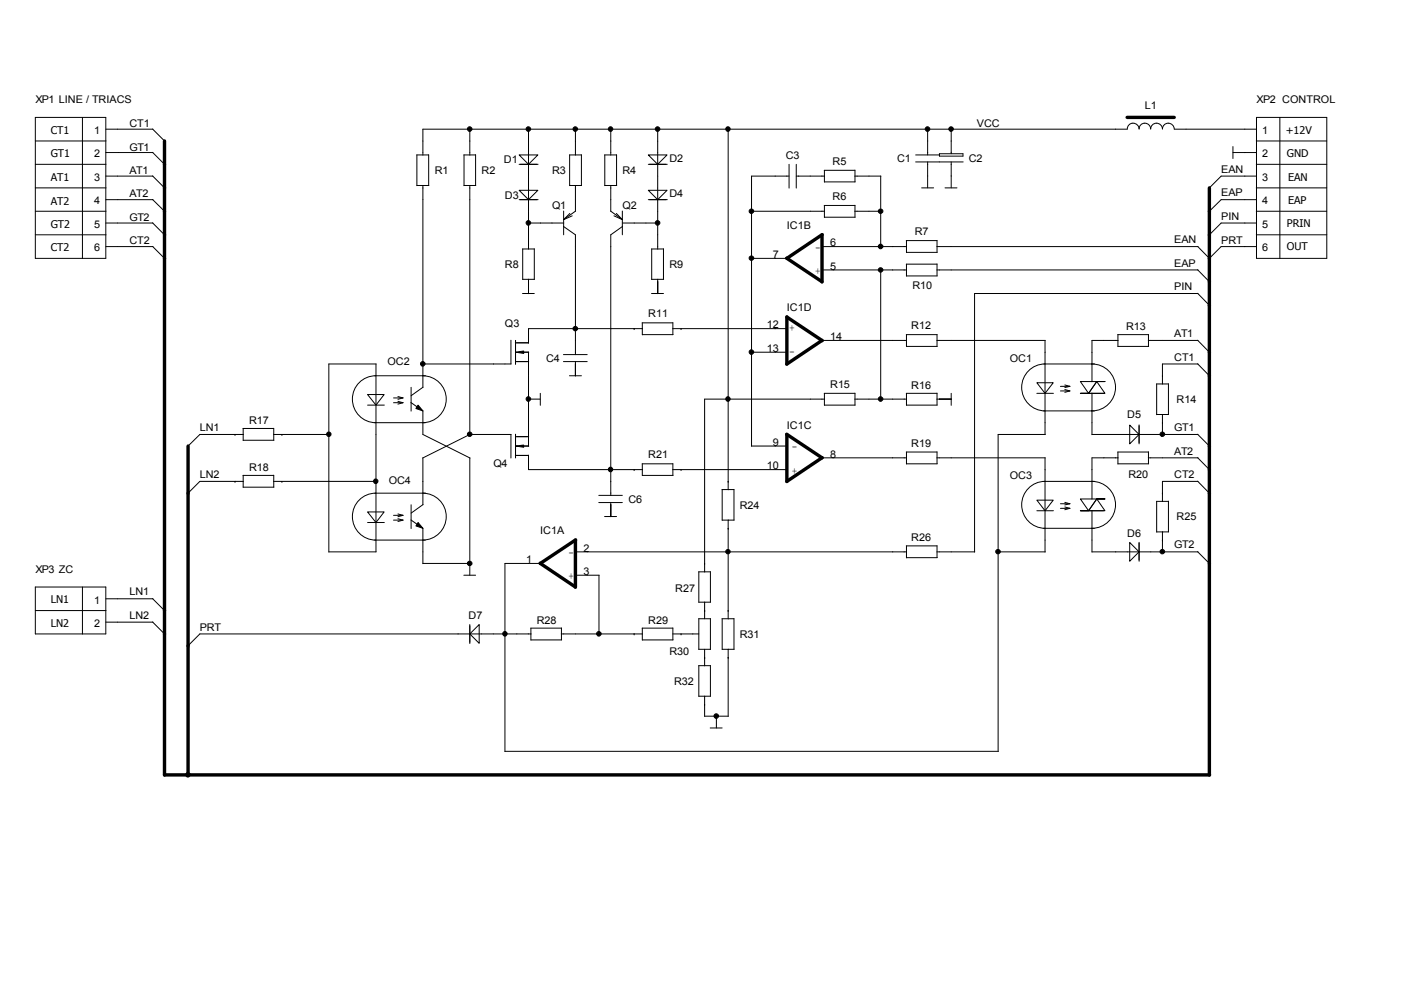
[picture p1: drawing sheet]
<svg xmlns="http://www.w3.org/2000/svg" width="297mm" height="210mm" viewBox="0 0 297 210" stroke-linecap="round" stroke-linejoin="round" font-family="sans-serif">
<g fill="none" stroke="#000" stroke-width=".21">
<path d="M7.5 39.8h15M7.5 24.9h14.9v29.9h-14.9zM7.5 29.9h15M7.5 34.8h15M17.5 24.9v29.9M22.4 32.3h10M22.4 27.4h10M22.4 37.3h10M32.3 37.3l2.6 2.5M32.3 32.3l2.6 2.5M32.3 27.3l2.6 2.6M88.3 32.9h2.6"/>
<path d="M88.4 32.9v6.5M89.7 39.3v42.8l-2.5 1.8M90.9 32.8v6.5h-2.5M98.3 32.9h2.5M98.4 39.3h2.5M98.4 32.9v6.5M99.6 27.4v5.5M99.6 39.3v52.9M100.8 32.8v6.5M110.1 32.9h3.9l-1.9 1.9zM110.1 34.8h4M112.1 27.4v25.4"/>
<path d="M120.7 32.9h2.6M120.8 32.9v6.5M122 27.4v5.5M122 39.3v5.5M123.3 32.8v6.5h-2.5M128.2 32.9h2.5M128.2 39.3h2.6M128.2 32.9v6.5M129.5 27.4v5.5M129.5 39.3v5.5M130.7 32.8v6.5M137.5 32.9h3.9l-2 1.9z"/>
<path d="M137.5 34.8h4M139.4 27.4v25.4M154.4 27.4v76.4M167.3 37.3h-8v57.3M167.3 34.8v5.1M168.8 37.3h6M168.8 34.8v5.1M174.7 36.1h6.6M174.8 36.1v2.5h6.5M181.2 37.3h5.6M181.3 36.1v2.5M186.7 37.3v15"/>
<path d="M194.1 32.9h5.1M194.1 34.3h10.1M195.4 39.8h2.5M196.7 27.4v5.5M196.7 34.3v5.5M199.2 32.6h5v.5h-5zM200.4 39.8h2.5M201.7 27.4v5.2M201.7 34.3v5.5M239 27.3a1.25 1.25 0 0 1 1.3-1.2 1.25 1.25 0 0 1 1.2 1.2 1.23 1.23 0 0 1 1.2-1.2 1.23 1.23 0 0 1 1.3 1.2 1.25 1.25 0 0 1 1.2-1.2 1.25 1.25 0 0 1 1.3 1.2 1.25 1.25 0 0 1 1.2-1.2 1.25 1.25 0 0 1 1.3 1.2M239 27.4h-149.3v5.5M249 27.4h17.4"/>
<path d="M261.4 32.3h5M261.4 31.1v2.5M266.4 39.8h14.9M266.4 29.9h14.9M266.4 34.8h14.9M266.4 24.9h14.9v29.9h-14.9zM266.4 37.3h-7.5l-2.5 2.6M271.4 24.9v29.9M7.5 44.8h15M7.5 49.8h15M22.4 42.3h10M22.4 47.3h10"/>
<path d="M22.4 52.3h10M32.3 52.2l2.6 2.6M32.3 47.2l2.6 2.6M32.3 42.3l2.6 2.5M110.1 40.3h3.9l-1.9 2zM110.1 42.3h4M110.8 52.8h2.5M110.8 59.2h2.5M110.8 52.8v6.5M112.1 59.2v3.1M112.1 47.3h7.4M113.3 52.7v6.5"/>
<path d="M119.5 48l2.5 1.8v25.4M119.5 44.7v5.1M120.8 45.3l-1.3 1.3M121.3 45.8l-1.8 .8M122 44.7l-2.5 1.9M129.5 44.7l2.4 1.9M130.2 45.8l1.7 .8M130.7 45.3l1.2 1.3M131.9 47.3h7.6M131.9 44.7v5.1M132 48l-2.5 1.8v55.2M137.5 40.3h3.9l-2 2z"/>
<path d="M137.5 42.3h4M138.1 52.8h2.6M138.2 59.2h2.5M138.2 52.8v6.5M139.4 59.2v3.1M140.7 52.7v6.5M159.3 54.8h7.5M159.3 44.8h15.5M174.3 52.3h17.9M174.3 57.2h17.9M174.7 43.6h6.6M174.8 43.6v2.5"/>
<path d="M174.8 46.1h6.5M181.2 44.8h5.6M181.3 43.5v2.6M186.7 57.2v27.5M192.1 51h6.6v2.5M192.1 56h6.6M192.2 51v2.6l6.5-.1M192.2 56v2.5M192.2 58.5h6.5M198.6 52.3h55.4M198.6 57.2h55.4M198.7 56v2.5"/>
<path d="M253.9 57.2l2.5 2.5M253.9 52.2l2.5 2.6M266.4 44.8h14.9M266.4 49.8h14.9M266.4 42.3h-7.5l-2.5 2.5M266.4 47.3h-7.5l-2.5 2.5M266.4 52.3h-7.5l-2.5 2.5M79.5 79.7h10.7M79.7 79.7a5 5 0 0 0-5 4.9 5 5 0 0 0 5 5M79.7 77.2v39.8M79.8 77.2h-10.1v39.9l10.1-.1M89.6 79.7a5 5 0 0 1 5 4.9 5 5 0 0 1-5 5"/>
<path d="M89.7 77.2h18.7M108.3 72.1v5.1M109.3 72.7h2.8M109.3 74.7l1.7-.3v.5zM109.3 72.2v5M109.3 76.7h2.8M110.6 74.7h1.5M110.8 62.2h2.5M112.1 74.7v19.9M119.5 76.7h5M119.5 75.2h5M120.7 79.7h2.6"/>
<path d="M122 76.7v3M134.4 69.7h.1M136.1 68.5l6.6-.1v2.6M136.2 69.7h-24.1v3M136.2 68.5v2.5h6.5M138.1 62.2h2.6M142.6 69.7h24.2M144.4 69.7h.1M159.3 74.7h7.5M174.3 72.2h17.9M192.1 71h6.6M192.2 71v2.5l6.5-.1"/>
<path d="M198.6 72.2h23M198.7 70.9v2.5M221.3 77.2h10.8M221.5 77.2a5 5 0 0 0-4.9 4.9 5 5 0 0 0 4.9 5M221.6 72.2v20M231.5 77.2h-.1a5 5 0 0 1 5.1 4.9 5 5 0 0 1-5.1 5h.1M237 71h6.5M237 72.2h-5.5v8.7M237 71v2.5l6.5-.1M243.5 72.2h10.5M243.5 70.9v2.5M246.5 79.7h.1"/>
<path d="M253.9 77.1l2.5 2.6M253.9 72.1l2.5 2.6M253.9 62.2l2.5 2.5M254 62.2h-47.4v54.9M254 77.2h-7.5v4.2M49.8 92.1h.1M51.5 90.8h6.5M51.6 92.1h-9.2l-2.6 2.5M51.6 90.8v2.6M51.6 93.3h6.5M58 92.1h11.8M58 90.8v2.5"/>
<path d="M59.8 92.1h.1M77.9 83.7h3.5l-1.7 2.2zM77.9 85.9h3.6M79.4 89.6h10.8M83.4 84.4h2.1M83.4 85.4h2.1M84.4 84.1l1 .3M84.4 85.1l1 .3M85.4 84.4l-1 .3M85.4 85.4l-1 .3M87.1 85.3l2.6 1.8v5l9.9 5M87.2 82.1v5.1"/>
<path d="M88.6 85.9l1.1 1.2-1.5-.5zM89.7 97.1v9.9M99.6 97.1v24.9M108.3 92.1v5M108.4 92.1h-8.8l-10 5M109.3 96.6h2.8M109.3 94.6l1.7-.2v.4zM109.3 92.1v5M109.3 92.6h2.8M110.6 94.6h1.5M112 84.6h2.6M112.1 96.5v3.1h24.1"/>
<path d="M114.6 83.4v2.5M134.4 99.6h.1M136.1 98.3h6.6v2.5M136.2 98.3v2.5h6.5M142.6 99.6h24.2M144.4 99.6h.1M159.3 94.6h7.5M174.3 97.1h17.9M174.7 83.4h6.6v2.5M174.8 84.6h-25.4v36.7M174.8 83.4v2.5h6.5M181.2 84.6h11"/>
<path d="M192.1 83.4h6.6v2.5M192.1 95.8h6.6M192.2 83.4v2.5h6.5M192.2 95.8v2.6M192.2 98.3h6.5M198.6 84.6h3.1M198.6 97.1h23M198.7 95.8v2.5M201.7 83.4v2.5M219.8 81.2h3.5l-1.7 2.2zM219.8 83.4h3.5M221.3 87.1h10.7"/>
<path d="M221.6 97.1v20M221.6 92.1h-10v67.2M224.8 81.9h2.1M224.8 82.9h2.1M225.8 81.6l1 .3-1 .3M225.8 82.6l1 .3-1 .3M229.1 80.9h5.2h-1.8l-1.7 2.5zM229.1 83.4h1.7l1.7-2.5 1.8 2.5zM229.2 83.4h4.8M231.5 92.1h22.5M231.5 83.4v8.8M237 95.8h6.5"/>
<path d="M237 97.1h-5.5v8.7M237 95.8v2.6M237 98.3h6.5M239.5 90.1l2 2-2 2zM241.5 90.1v4M243.5 97.1h10.5M243.5 95.8v2.5M245.2 81.4h2.5M245.2 81.4v6.5M245.2 87.9h2.6M246.5 89.6h.1M246.5 87.9v4.3"/>
<path d="M247.7 81.4v6.5M253.9 97l2.5 2.6M253.9 92.1l2.5 2.5M49.8 102.1h.1M51.5 100.8h6.5M51.6 100.8v2.5M51.6 103.3h6.5M51.6 102.1h-9.2l-2.6 2.5M58 102.1h21.8M58 100.8v2.5M59.8 102.1h.1M77.9 108.5h3.5l-1.7 2.3z"/>
<path d="M77.9 110.8h3.6M79.4 114.5h10.8M79.5 104.6h10.7M79.7 104.6a5 5 0 0 0-5 4.9 5 5 0 0 0 5 5M83.4 110.3h2.1M83.4 109.3h2.1M84.4 109l1 .3M84.4 110l1 .3M85.4 109.3l-1 .3M85.4 110.3l-1 .3M87.1 110.2l2.6 1.8v7.5M87.2 107v5.1"/>
<path d="M88.6 110.8l1.1 1.2-1.5-.5zM89.6 104.6a5 5 0 0 1 5 4.9 5 5 0 0 1-5 5M89.7 119.5h9.9M89.7 107l-2.5 1.8M114.6 119.5h-7.5v39.8M122 117h70.2M127 106.6h4.9M127 105h4.9M128.2 109.5h2.5M129.5 106.6v3M149.4 119.5h.1M153.1 103.8h2.5v6.5"/>
<path d="M153.1 103.8v6.5h2.6M154.4 112h.1M154.4 102.1h.1M154.4 110.3v20.9M192.1 115.7h6.6M192.2 115.7v2.6l6.5-.1M198.6 117h8.1M198.7 115.7v2.5M211.6 117h10M219.8 106h3.5l-1.7 2.3zM219.8 108.3h3.5M221.3 112h10.7"/>
<path d="M221.3 102.1h10.8M221.5 102.1a5 5 0 0 0-4.9 4.9 5 5 0 0 0 4.9 5M224.8 106.8h2.1M224.8 107.8h2.1M225.8 106.5l1 .3-1 .3M225.8 107.5l1 .3-1 .3M229.1 105.8h5.2h-1.8l-1.7 2.5zM229.1 108.3h1.7l1.7-2.5 1.8 2.5zM229.2 108.3h4.8M231.5 102.1h-.1a5 5 0 0 1 5.1 4.9 5 5 0 0 1-5.1 5h.1M231.5 108.2v8.9l22.5-.1M239.5 115l2 2-2 2z"/>
<path d="M241.5 115v4M245.2 106.3h2.5v6.5M245.2 106.3v6.5h2.6M246.5 114.5h.1M246.5 104.6h.1M246.5 112.8v4.3M253.9 117l2.5 2.5M253.9 102l2.5 2.6M254 102.1h-7.5v4.2M7.5 124.5h14.9v9.9h-14.9zM7.5 129.5h15M17.5 124.5v10"/>
<path d="M22.4 127h10M22.4 131.9h10M32.3 131.9l2.6 2.5M32.3 126.9l2.6 2.6M98.3 122h2.5M99.6 132.4v4M101.6 132.4v4l-2-2zM112.5 133.2h6.5M112.6 134.4h-70.2l-2.6 2.5M112.6 133.2v2.5M112.6 135.7h6.5M119 134.4h17.2"/>
<path d="M119 133.1v2.6M122 122h5M127 122v12.5M134.4 134.4h.1M136.1 133.2h6.6M136.2 135.7h6.5M136.2 133.2v2.5M142.6 134.4h5.6M142.7 133.1v2.6M144.4 134.4h.1M148.1 121.2h2.5v6.5h-2.4M148.1 137.7h2.5"/>
<path d="M148.2 131.2h2.4v6.5M148.2 121.2v6.5M148.2 131.1v6.6M149.4 129.5h.1M149.4 139.4h.1M149.4 127.7v3.5M149.4 137.7v3.5M153.1 131.2h2.5M153.1 137.7h2.6M153.1 131.2v6.5M154.4 139.4h.1M154.4 129.5h.1"/>
<path d="M154.4 137.7v14.2M155.6 131.1v6.6M107.1 159.3h104.6M148.1 141.1h2.5M148.2 141.1v6.6M149.4 149.4h.1M149.4 147.6v4.3M149.4 151.8h5M150.6 154.3h2.5M150.6 141.1v6.5h-2.4M151.9 151.8v2.5"/>
<circle cx="99.6" cy="27.4" r=".49"/>
<circle cx="112" cy="27.4" r=".49"/>
<circle cx="122" cy="27.4" r=".49"/>
<circle cx="129.4" cy="27.4" r=".48"/>
<circle cx="139.4" cy="27.4" r=".49"/>
<circle cx="154.3" cy="27.4" r=".48"/>
<circle cx="196.7" cy="27.4" r=".49"/>
<circle cx="201.7" cy="27.4" r=".49"/>
<circle cx="112" cy="47.3" r=".49"/>
<circle cx="139.4" cy="47.3" r=".49"/>
<circle cx="159.3" cy="44.8" r=".48"/>
<circle cx="159.3" cy="54.7" r=".48"/>
<circle cx="186.7" cy="52.3" r=".49"/>
<circle cx="186.7" cy="57.2" r=".48"/>
<circle cx="186.7" cy="44.8" r=".48"/>
<circle cx="89.6" cy="77.1" r=".49"/>
<circle cx="122" cy="69.7" r=".48"/>
<circle cx="159.3" cy="74.6" r=".49"/>
<circle cx="69.7" cy="92.1" r=".47"/>
<circle cx="99.6" cy="92.1" r=".48"/>
<circle cx="112" cy="84.6" r=".49"/>
<circle cx="129.4" cy="99.5" r=".48"/>
<circle cx="154.3" cy="84.6" r=".48"/>
<circle cx="186.7" cy="84.6" r=".49"/>
<circle cx="246.4" cy="92.1" r=".48"/>
<circle cx="79.7" cy="102" r=".48"/>
<circle cx="99.6" cy="119.5" r=".48"/>
<circle cx="154.3" cy="117" r=".47"/>
<circle cx="211.6" cy="117" r=".48"/>
<circle cx="246.4" cy="117" r=".48"/>
<circle cx="107" cy="134.4" r=".48"/>
<circle cx="127" cy="134.4" r=".49"/>
<circle cx="151.9" cy="151.8" r=".49"/>
<circle cx="39.9" cy="164.3" r=".49"/>
</g>
<g fill="#000">
<path d="M109.3 74.7l1.7-.3v.5zM88.6 85.9l1.1 1.2-1.5-.5zM109.3 94.6l1.7-.2v.4zM88.6 110.8l1.1 1.2-1.5-.5z"/>
<circle cx="99.6" cy="27.4" r=".49"/>
<circle cx="112" cy="27.4" r=".49"/>
<circle cx="122" cy="27.4" r=".49"/>
<circle cx="129.4" cy="27.4" r=".48"/>
<circle cx="139.4" cy="27.4" r=".49"/>
<circle cx="154.3" cy="27.4" r=".48"/>
<circle cx="196.7" cy="27.4" r=".49"/>
<circle cx="201.7" cy="27.4" r=".49"/>
<circle cx="112" cy="47.3" r=".49"/>
<circle cx="139.4" cy="47.3" r=".49"/>
<circle cx="159.3" cy="44.8" r=".48"/>
<circle cx="159.3" cy="54.7" r=".48"/>
<circle cx="186.7" cy="52.3" r=".49"/>
<circle cx="186.7" cy="57.2" r=".48"/>
<circle cx="186.7" cy="44.8" r=".48"/>
<circle cx="89.6" cy="77.1" r=".49"/>
<circle cx="122" cy="69.7" r=".48"/>
<circle cx="159.3" cy="74.6" r=".49"/>
<circle cx="69.7" cy="92.1" r=".47"/>
<circle cx="99.6" cy="92.1" r=".48"/>
<circle cx="112" cy="84.6" r=".49"/>
<circle cx="129.4" cy="99.5" r=".48"/>
<circle cx="154.3" cy="84.6" r=".48"/>
<circle cx="186.7" cy="84.6" r=".49"/>
<circle cx="246.4" cy="92.1" r=".48"/>
<circle cx="79.7" cy="102" r=".48"/>
<circle cx="99.6" cy="119.5" r=".48"/>
<circle cx="154.3" cy="117" r=".47"/>
<circle cx="211.6" cy="117" r=".48"/>
<circle cx="246.4" cy="117" r=".48"/>
<circle cx="107" cy="134.4" r=".48"/>
<circle cx="127" cy="134.4" r=".49"/>
<circle cx="151.9" cy="151.8" r=".49"/>
<circle cx="39.9" cy="164.3" r=".49"/>
</g>
<g fill="none" stroke="#000" stroke-width=".72">
<path d="M34.9 29.9v134.4h221.6M239 24.9h10M256.4 39.8v124.5M174.3 49.8v10M174.3 49.7l-7.5 5 7.5 5M166.8 67.2l7.5 5M166.8 67.2v10M174.3 72.2l-7.5 5M39.9 94.6v69.7M166.8 92.1l7.5 5M166.8 92.1v10l7.5-5.1M114.5 119.4l7.5 5.1"/>
<path d="M122 114.5v10M122 114.5l-7.4 5"/>
</g>
<g font-size="2.2">
<text x="7.5" y="21.9">XP1 LINE / TRIACS</text>
<text x="242.7" y="23.2">L1</text>
<text x="266.4" y="21.9">XP2 CONTROL</text>
<text x="10.8" y="28.4">CT1</text>
<text x="19.9" y="28.4">1</text>
<text x="27.4" y="26.9">CT1</text>
<text x="207.1" y="26.9">VCC</text>
<text x="267.6" y="28.4">1</text>
<text x="272.6" y="28.4">+12V</text>
<text x="10.8" y="33.4">GT1</text>
<text x="19.9" y="33.4">2</text>
<text x="27.4" y="31.9">GT1</text>
<text x="106.8" y="34.6">D1</text>
<text x="141.9" y="34.4">D2</text>
<text x="166.6" y="33.7">C3</text>
<text x="176.5" y="34.9">R5</text>
<text x="190.2" y="34.4">C1</text>
<text x="205.4" y="34.4">C2</text>
<text x="267.6" y="33.4">2</text>
<text x="272.8" y="33.4">GND</text>
<text x="10.8" y="38.4">AT1</text>
<text x="19.9" y="38.4">3</text>
<text x="27.4" y="41.9">AT2</text>
<text x="27.4" y="36.9">AT1</text>
<text x="92.2" y="36.9">R1</text>
<text x="102.1" y="36.9">R2</text>
<text x="117.1" y="36.9">R3</text>
<text x="132" y="36.9">R4</text>
<text x="141.9" y="41.9">D4</text>
<text x="258.9" y="36.6">EAN</text>
<text x="258.9" y="41.6">EAP</text>
<text x="267.6" y="38.4">3</text>
<text x="273.1" y="38.4">EAN</text>
<text x="10.8" y="43.6">AT2</text>
<text x="19.9" y="43.3">4</text>
<text x="27.4" y="46.8">GT2</text>
<text x="107.1" y="42.1">D3</text>
<text x="117.1" y="44.4">Q1</text>
<text x="132" y="44.4">Q2</text>
<text x="176.5" y="42.4">R6</text>
<text x="258.9" y="46.6">PIN</text>
<text x="267.6" y="43.3">4</text>
<text x="273.1" y="43.3">EAP</text>
<text x="10.8" y="53.3">CT2</text>
<text x="10.8" y="48.3">GT2</text>
<text x="19.9" y="48.3">5</text>
<text x="19.9" y="53.3">6</text>
<text x="27.4" y="51.8">CT2</text>
<text x="166.8" y="48.6">IC1B</text>
<text x="174" y="51.9" transform="rotate(180 174 51.9)">-</text>
<text x="176" y="52.2">6</text>
<text x="194" y="49.8">R7</text>
<text x="249" y="51.6">EAN</text>
<text x="258.9" y="51.8">PRT</text>
<text x="267.6" y="48.3">5</text>
<text x="267.6" y="53.3">6</text>
<text x="272.8" y="48">PRIN</text>
<text x="272.8" y="53">OUT</text>
<text x="107.1" y="56.8">R8</text>
<text x="141.9" y="56.8">R9</text>
<text x="163.8" y="54.7">7</text>
<text x="174" y="56.9" transform="rotate(180 174 56.9)">+</text>
<text x="176" y="57.2">5</text>
<text x="249" y="56.6">EAP</text>
<text x="166.8" y="66">IC1D</text>
<text x="193.5" y="61.3">R10</text>
<text x="249" y="61.5">PIN</text>
<text x="107.1" y="69.3">Q3</text>
<text x="137.5" y="67.3">R11</text>
<text x="162.6" y="69.6">12</text>
<text x="167.3" y="70.3">+</text>
<text x="193.2" y="69.7">R12</text>
<text x="238.8" y="70">R13</text>
<text x="249" y="71.5">AT1</text>
<text x="82.2" y="77.5">OC2</text>
<text x="115.8" y="76.7">C4</text>
<text x="162.6" y="74.6">13</text>
<text x="167.3" y="75.3">-</text>
<text x="176" y="72.1">14</text>
<text x="214.1" y="76.7">OC1</text>
<text x="249" y="76.5">CT1</text>
<text x="176" y="82.2">R15</text>
<text x="193.2" y="82.4">R16</text>
<text x="52.8" y="89.9">R17</text>
<text x="239" y="88.6">D5</text>
<text x="249.5" y="85.4">R14</text>
<text x="42.4" y="91.4">LN1</text>
<text x="163.8" y="94.5">9</text>
<text x="166.8" y="90.9">IC1C</text>
<text x="169.1" y="94.2" transform="rotate(180 169.1 94.2)">-</text>
<text x="193.2" y="94.9">R19</text>
<text x="249" y="91.4">GT1</text>
<text x="42.4" y="101.3">LN2</text>
<text x="52.8" y="99.9">R18</text>
<text x="104.6" y="99.1">Q4</text>
<text x="137.5" y="97.1">R21</text>
<text x="162.6" y="99.5">10</text>
<text x="169.1" y="99.2" transform="rotate(180 169.1 99.2)">+</text>
<text x="176" y="97">8</text>
<text x="214.1" y="101.6">OC3</text>
<text x="239.3" y="101.3">R20</text>
<text x="249" y="101.3">CT2</text>
<text x="249" y="96.4">AT2</text>
<text x="82.4" y="102.6">OC4</text>
<text x="133.2" y="106.6">C6</text>
<text x="156.8" y="107.8">R24</text>
<text x="114.6" y="113.3">IC1A</text>
<text x="239" y="113.8">D6</text>
<text x="249.5" y="110.3">R25</text>
<text x="111.5" y="119.4">1</text>
<text x="121.8" y="116.6" transform="rotate(180 121.8 116.6)">-</text>
<text x="123.7" y="117">2</text>
<text x="193.2" y="114.8">R26</text>
<text x="249" y="116.3">GT2</text>
<text x="7.5" y="121.5">XP3 ZC</text>
<text x="121.8" y="121.6" transform="rotate(180 121.8 121.6)">+</text>
<text x="123.7" y="121.9">3</text>
<text x="143.2" y="125.5">R27</text>
<text x="10.8" y="127.9">LN1</text>
<text x="19.9" y="128">1</text>
<text x="27.4" y="131.2">LN2</text>
<text x="27.4" y="126.2">LN1</text>
<text x="99.4" y="131.2">D7</text>
<text x="10.8" y="132.9">LN2</text>
<text x="19.9" y="132.9">2</text>
<text x="42.4" y="133.7">PRT</text>
<text x="113.8" y="132.2">R28</text>
<text x="137.5" y="132.2">R29</text>
<text x="156.8" y="135.2">R31</text>
<text x="141.9" y="138.9">R30</text>
<text x="142.9" y="145.2">R32</text>
</g>
</svg>
